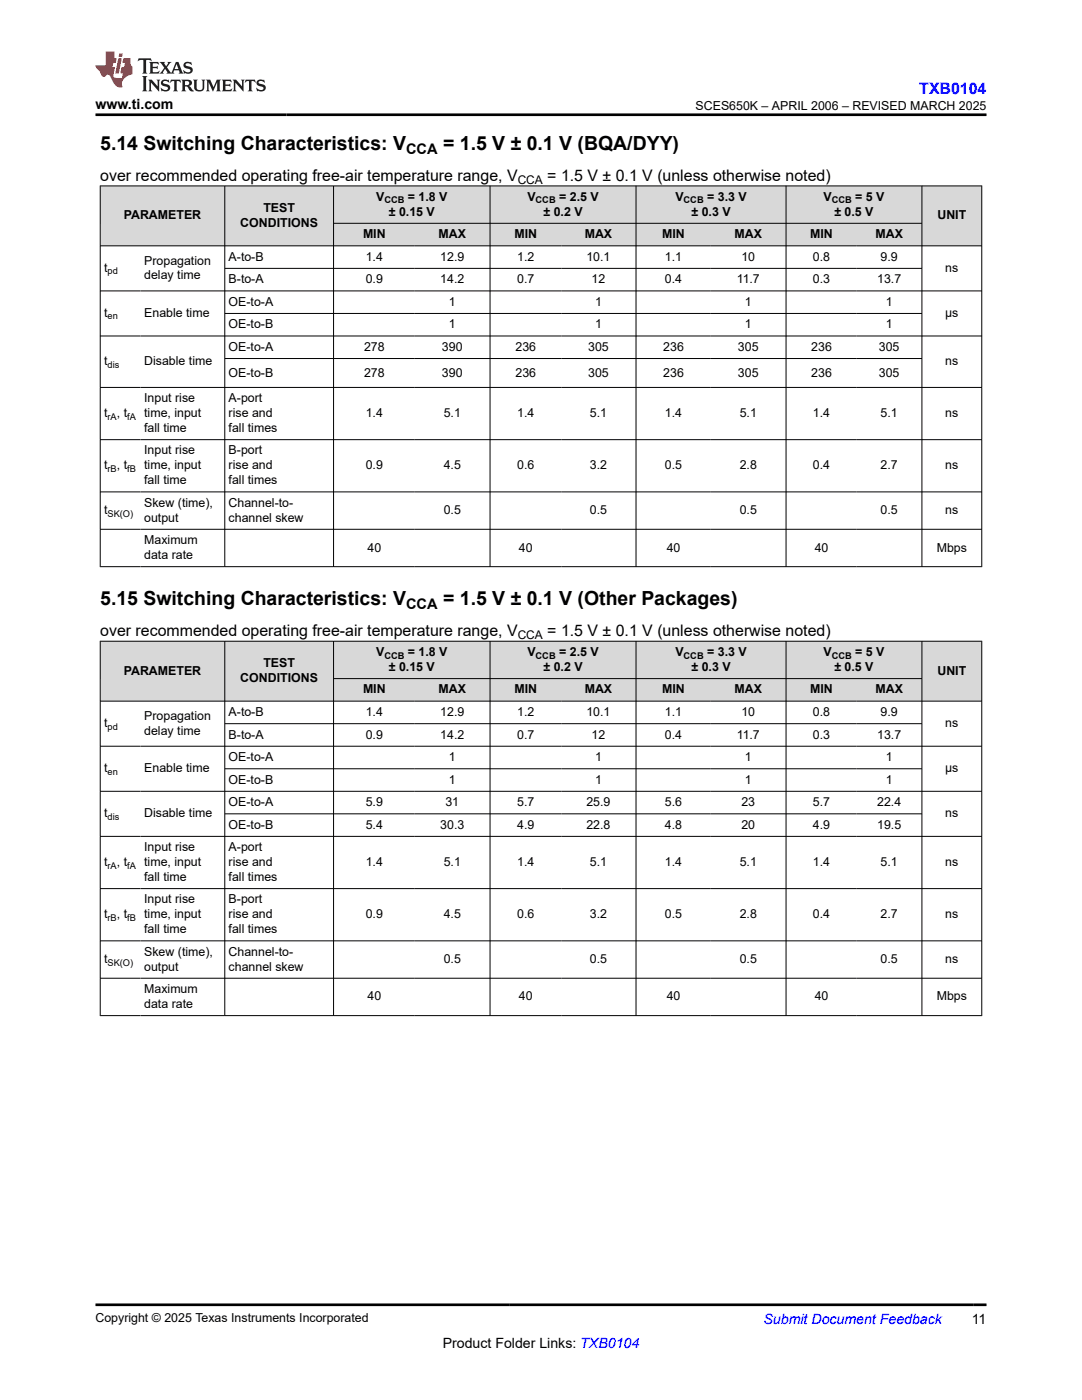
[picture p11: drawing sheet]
<svg xmlns="http://www.w3.org/2000/svg" width="216mm" height="279mm" viewBox="0 0 216 279" stroke-linecap="round" stroke-linejoin="round" font-family="sans-serif">
<g fill="#d8d8d8">
<path d="M20 37.1h175.9v7.5h-175.9z" fill-rule="evenodd"/>
<path d="M20.1 37.2h24.7v11.8h-24.7z" fill-rule="evenodd"/>
<path d="M44.9 37.2h21.6v11.8h-21.6z" fill-rule="evenodd"/>
<path d="M66.6 37.2h31.1v7.3h-31.1z" fill-rule="evenodd"/>
<path d="M97.8 37.2h29.1v7.3h-29.1z" fill-rule="evenodd"/>
<path d="M127 37.2h29.8v7.3h-29.8z" fill-rule="evenodd"/>
<path d="M156.9 37.2h27v7.3h-27z" fill-rule="evenodd"/>
<path d="M184 37.2h11.8v11.8h-11.8z" fill-rule="evenodd"/>
<path d="M66.6 44.6h16.2v4.4h-16.2z" fill-rule="evenodd"/>
<path d="M82.8 44.6h14.9v4.4h-14.9z" fill-rule="evenodd"/>
<path d="M97.8 44.6h14.2v4.4h-14.2z" fill-rule="evenodd"/>
<path d="M112 44.6h14.9v4.4h-14.9z" fill-rule="evenodd"/>
<path d="M127 44.6h14.8v4.4h-14.8z" fill-rule="evenodd"/>
<path d="M141.8 44.6h15v4.4h-15z" fill-rule="evenodd"/>
<path d="M156.9 44.6h14.1v4.4h-14.1z" fill-rule="evenodd"/>
<path d="M171 44.6h12.9v4.4h-12.9z" fill-rule="evenodd"/>
</g>
<g fill="none" stroke="#000" stroke-width=".2">
<path d="M19.9 37.1h176.1M20 37v76.2M44.9 37v76.2M66.6 37v76.2M97.8 37v76.2M126.9 37v76.2M156.8 37v76.2M184 37v76.2M195.9 37v76.2M19.9 49.1h176.1M19.9 58.1h176.1M44.9 53.6h139.1"/>
<path d="M66.6 44.6h117.4M19.9 67.1h176.1M19.9 77.3h176.1M44.9 62.6h139.1M44.9 71.6h139.1M19.9 87.7h176.1M19.9 98.2h176.1M19.9 105.6h176.1M19.9 113.1h176.1"/>
</g>
<g fill="#d8d8d8">
<path d="M20 128h175.9v7.4h-175.9z" fill-rule="evenodd"/>
<path d="M20.1 128h24.7v11.9h-24.7z" fill-rule="evenodd"/>
<path d="M44.9 128h21.6v11.9h-21.6z" fill-rule="evenodd"/>
<path d="M66.6 128h31.1v7.4h-31.1z" fill-rule="evenodd"/>
<path d="M97.8 128h29.1v7.4h-29.1z" fill-rule="evenodd"/>
<path d="M127 128h29.8v7.4h-29.8z" fill-rule="evenodd"/>
<path d="M156.9 128h27v7.4h-27z" fill-rule="evenodd"/>
<path d="M184 128h11.8v11.9h-11.8z" fill-rule="evenodd"/>
<path d="M66.6 135.5h16.2v4.4h-16.2z" fill-rule="evenodd"/>
<path d="M82.8 135.5h14.9v4.4h-14.9z" fill-rule="evenodd"/>
<path d="M97.8 135.5h14.2v4.4h-14.2z" fill-rule="evenodd"/>
<path d="M112 135.5h14.9v4.4h-14.9z" fill-rule="evenodd"/>
<path d="M127 135.5h14.8v4.4h-14.8z" fill-rule="evenodd"/>
<path d="M141.8 135.5h15v4.4h-15z" fill-rule="evenodd"/>
<path d="M156.9 135.5h14.1v4.4h-14.1z" fill-rule="evenodd"/>
<path d="M171 135.5h12.9v4.4h-12.9z" fill-rule="evenodd"/>
</g>
<g fill="none" stroke="#000" stroke-width=".2">
<path d="M19.9 128h176.1M19.9 139.9h176.1M20 127.9v74.9M44.9 127.9v74.9M66.6 127.9v74.9M66.6 135.4h117.4M97.8 127.9v74.9M126.9 127.9v74.9M156.8 127.9v74.9M184 127.9v74.9M195.9 127.9v74.9M19.9 148.9h176.1"/>
<path d="M19.9 157.9h176.1M44.9 144.4h139.1M44.9 153.4h139.1M19.9 166.9h176.1M19.9 177.3h176.1M44.9 162.4h139.1M19.9 187.8h176.1M19.9 195.2h176.1M19.9 202.7h176.1"/>
</g>
<path d="M27.7 11.6l-.2 .6 .5-.2h.6v.1v2.2l-.2 .4h1l-.2-.4v-2.2v-.1h.5l.5 .2-.1-.6zM29.8 12.4l.2 .3v1.6l-.2 .4h1.9l.1-.6a1.08 1.08 0 0 1-1.3 .2v-.7h.6l.4 .2v-.7l-.4 .2h-.6v-.5l.2-.2a1 1 0 0 1 1 .3l-.1-.5zM31.8 12.4l1 1.1-1 1.2h.9l-.2-.2 .4-.8 .5 .8-.2 .2h1.6l-.2-.2 .1-.5h1l.1 .5-.1 .2h.9l-.2-.4-.8-1.9h-.5l-1 2.1-.8-1.1 .9-1h-.8l.2 .2-.5 .6-.3-.6 .1-.2zM35.2 12.8l.4 1h-.8zM36.8 12.5a.65 .65 0 0 0-.2 .7 .65 .65 0 0 0 .6 .5l.7 .1 .1 .3a.79 .79 0 0 1-.7 .4 .79 .79 0 0 1-.7-.5l.1 .7 .2-.1a.93 .93 0 0 0 1.1 0 .93 .93 0 0 0 .4-.9 1.46 1.46 0 0 0-1.2-.6l-.1-.3a1.09 1.09 0 0 1 1.2 .2l-.2-.6-.1 .1-.6-.2zM28.4 15.2l.2 .4v2.2l-.2 .4h1l-.2-.4v-2.2l.2-.4zM29.6 15.9l.2 .4v1.5l-.2 .4h.8l-.3-.4v-1.3l1.7 1.8v-2l.2-.4h-.8l.2 .2 .1 1.1-1.2-1.3zM32.3 16a.65 .65 0 0 0-.2 .8 .65 .65 0 0 0 .7 .4l.6 .2 .1 .2a.79 .79 0 0 1-.7 .4 .79 .79 0 0 1-.7-.5l.1 .7 .2-.1a.93 .93 0 0 0 1.1 .1 .93 .93 0 0 0 .4-1 1.46 1.46 0 0 0-1.2-.5l-.1-.4a1.09 1.09 0 0 1 1.2 .2l-.2-.6-.1 .1-.6-.1zM34.1 15.9l-.1 .6a.63 .63 0 0 1 .7-.3l.1 1.6-.3 .4h1l-.2-.4v-1.6a.66 .66 0 0 1 .8 .3l-.1-.6zM36.2 15.9l.2 .4v1.5l-.2 .4h.9l-.2-.2v-.7h.5l.1 .2a.79 .79 0 0 0 1.2 .6l-1-.9a.61 .61 0 0 0 .6-.6 .61 .61 0 0 0-.5-.7zM36.9 16.2h.2a.47 .47 0 0 1 .5 .1 .47 .47 0 0 1 .1 .5l-.2 .1-.6 .1zM38.5 15.9l.2 .2a2.27 2.27 0 0 0 .4 2 1.04 1.04 0 0 0 1.7-.7v-1.3l.2-.2h-.8l.2 .4v1.1a.6 .6 0 0 1-.6 .6 .6 .6 0 0 1-.6-.6v-1.1l.3-.4zM41.1 15.9l.2 .4v1.5l-.2 .4h.7l-.2-.4v-1.4l.9 1.9 .8-1.9v1.4l-.2 .4h1l-.3-.4v-1.5l.3-.4h-.8l-.7 1.5-.7-1.5zM44.3 15.9l.2 .4v1.5l-.2 .4h1.9l.1-.6a1.09 1.09 0 0 1-1.3 .2v-.7h.6l.4 .2v-.6l-.4 .2h-.6v-.6l.2-.1a1.01 1.01 0 0 1 1 .3l-.1-.6zM46.4 15.9l.3 .4v1.5l-.3 .4h.8l-.2-.4v-1.3l1.6 1.8v-2l.2-.4h-.7l.2 .2v1.1l-1.2-1.3zM49 15.9l-.1 .6a.63 .63 0 0 1 .8-.3v1.6l-.3 .4h1l-.2-.4v-1.6a.66 .66 0 0 1 .8 .3l-.1-.6zM51.4 16a.65 .65 0 0 0-.2 .8 .65 .65 0 0 0 .6 .4l.6 .2 .2 .2a.79 .79 0 0 1-.8 .4 .79 .79 0 0 1-.6-.5l.1 .7 .2-.1a.93 .93 0 0 0 1 .1 .93 .93 0 0 0 .5-1 1.46 1.46 0 0 0-1.3-.5l-.1-.4a1.09 1.09 0 0 1 1.3 .2l-.2-.6-.2 .1-.5-.1z" fill="#231f20"/>
<path d="M21.1 10.3v2.7h-2.1l.1 .4 .9 1a.95 .95 0 0 0 .9 .9 .59 .59 0 0 1 .6-.4 .59 .59 0 0 1 .5 .3l.4 .8a1.59 1.59 0 0 0 2.1 1.4 1.61 1.61 0 0 1 1-2.3l1-.3-.1-1.5a1.59 1.59 0 0 1-.4-1.7h-1.4l-.2 .9h.5l-.1 .9h-.5l-.2 .9v.3l.4 .1-.2 .9h-.6a.73 .73 0 0 1-1.1-.7l.3-1.5h-.5l.2-.9h.5l.2-.9h-.5v-1.3zM23.6 11.6l-.6 3.1h.7l.6-3.1zM23.8 10.7l-.1 .6h.7l.1-.6z" fill="#ed1c24"/>
<path d="M19 22.9h177.8M19 260.4h177.8" fill="none" stroke="#000" stroke-width=".53"/>
<g font-size="3.9">
<text x="20" y="29.9">5.14 Switching Characteristics: V</text>
<text x="88.4" y="29.9">= 1.5 V ± 0.1 V (BQA/DYY)</text>
<text x="20" y="120.8">5.15 Switching Characteristics: V</text>
<text x="88.4" y="120.8">= 1.5 V ± 0.1 V (Other Packages)</text>
</g>
<text font-size="3.2" fill="#00f" x="183.4" y="18.7">TXB0104</text>
<g font-size="3.2">
<text x="20" y="36.1">over recommended operating free-air temperature range, V</text>
<text x="109.2" y="36.1">= 1.5 V ± 0.1 V (unless otherwise noted)</text>
<text x="20" y="126.9">over recommended operating free-air temperature range, V</text>
<text x="109.2" y="126.9">= 1.5 V ± 0.1 V (unless otherwise noted)</text>
</g>
<g font-size="2.9">
<text x="81" y="30.7">CCA</text>
<text x="81" y="121.5">CCA</text>
</g>
<g font-size="2.8">
<text x="19" y="21.8">www.ti.com</text>
<text x="88.3" y="269">Product Folder Links: TXB0104</text>
<text x="193.9" y="264.2">11</text>
</g>
<text font-size="2.8" fill="#00f" x="152.4" y="264.2">Submit Document Feedback</text>
<g font-size="2.5">
<text x="138.8" y="21.9">SCES650K – APRIL 2006 – REVISED MARCH 2025</text>
<text x="75" y="40.1">V</text>
<text x="81.4" y="40.1">= 1.8 V</text>
<text x="105.2" y="40.1">V</text>
<text x="111.6" y="40.1">= 2.5 V</text>
<text x="134.8" y="40.1">V</text>
<text x="141.1" y="40.1">= 3.3 V</text>
<text x="164.3" y="40.1">V</text>
<text x="170.7" y="40.1">= 5 V</text>
<text x="24.7" y="43.8">PARAMETER</text>
<text x="48" y="45.3">CONDITIONS</text>
<text x="52.5" y="42.3">TEST</text>
<text x="72.4" y="47.5">MIN</text>
<text x="77.6" y="43">± 0.15 V</text>
<text x="87.5" y="47.5">MAX</text>
<text x="102.7" y="47.5">MIN</text>
<text x="108.4" y="43">± 0.2 V</text>
<text x="116.7" y="47.5">MAX</text>
<text x="132.1" y="47.5">MIN</text>
<text x="138" y="43">± 0.3 V</text>
<text x="146.6" y="47.5">MAX</text>
<text x="161.7" y="47.5">MIN</text>
<text x="166.5" y="43">± 0.5 V</text>
<text x="174.7" y="47.5">MAX</text>
<text x="187" y="43.8">UNIT</text>
<text x="28.8" y="52.8">Propagation</text>
<text x="45.6" y="52">A-to-B</text>
<text x="73" y="52">1.4</text>
<text x="87.8" y="52">12.9</text>
<text x="103.2" y="52">1.2</text>
<text x="117" y="52">10.1</text>
<text x="132.7" y="52">1.1</text>
<text x="147.9" y="52">10</text>
<text x="162.2" y="52">0.8</text>
<text x="175.7" y="52">9.9</text>
<text x="20.8" y="54.3">t</text>
<text x="28.8" y="55.8">delay time</text>
<text x="45.6" y="56.5">B-to-A</text>
<text x="73" y="56.5">0.9</text>
<text x="87.8" y="56.5">14.2</text>
<text x="103.2" y="56.5">0.7</text>
<text x="118" y="56.5">12</text>
<text x="132.7" y="56.5">0.4</text>
<text x="147" y="56.5">11.7</text>
<text x="162.2" y="56.5">0.3</text>
<text x="175" y="56.5">13.7</text>
<text x="188.6" y="54.3">ns</text>
<text x="20.8" y="63.3">t</text>
<text x="28.8" y="63.3">Enable time</text>
<text x="45.6" y="61">OE-to-A</text>
<text x="45.6" y="65.5">OE-to-B</text>
<text x="89.6" y="61">1</text>
<text x="89.6" y="65.5">1</text>
<text x="118.7" y="61">1</text>
<text x="118.7" y="65.5">1</text>
<text x="148.6" y="61">1</text>
<text x="148.6" y="65.5">1</text>
<text x="176.7" y="61">1</text>
<text x="176.7" y="65.5">1</text>
<text x="188.6" y="63.3">µs</text>
<text x="45.6" y="70">OE-to-A</text>
<text x="72.6" y="70">278</text>
<text x="88.2" y="70">390</text>
<text x="102.9" y="70">236</text>
<text x="117.4" y="70">305</text>
<text x="132.3" y="70">236</text>
<text x="147.3" y="70">305</text>
<text x="161.9" y="70">236</text>
<text x="175.4" y="70">305</text>
<text x="20.8" y="72.9">t</text>
<text x="28.8" y="72.9">Disable time</text>
<text x="45.6" y="75.1">OE-to-B</text>
<text x="72.6" y="75.1">278</text>
<text x="88.2" y="75.1">390</text>
<text x="102.9" y="75.1">236</text>
<text x="117.4" y="75.1">305</text>
<text x="132.3" y="75.1">236</text>
<text x="147.3" y="75.1">305</text>
<text x="161.9" y="75.1">236</text>
<text x="175.4" y="75.1">305</text>
<text x="188.6" y="72.9">ns</text>
<text x="20.8" y="83.2">t</text>
<text x="23.3" y="83.2">, t</text>
<text x="28.8" y="80.3">Input rise</text>
<text x="28.8" y="83.2">time, input</text>
<text x="45.6" y="80.3">A-port</text>
<text x="45.6" y="83.2">rise and</text>
<text x="73" y="83.2">1.4</text>
<text x="88.5" y="83.2">5.1</text>
<text x="103.2" y="83.2">1.4</text>
<text x="117.7" y="83.2">5.1</text>
<text x="132.7" y="83.2">1.4</text>
<text x="147.6" y="83.2">5.1</text>
<text x="162.2" y="83.2">1.4</text>
<text x="175.7" y="83.2">5.1</text>
<text x="188.6" y="83.2">ns</text>
<text x="28.8" y="86.2">fall time</text>
<text x="45.6" y="86.2">fall times</text>
<text x="20.8" y="93.7">t</text>
<text x="23.3" y="93.7">, t</text>
<text x="28.8" y="90.7">Input rise</text>
<text x="28.8" y="93.7">time, input</text>
<text x="45.6" y="90.7">B-port</text>
<text x="45.6" y="93.7">rise and</text>
<text x="73" y="93.7">0.9</text>
<text x="88.5" y="93.7">4.5</text>
<text x="103.2" y="93.7">0.6</text>
<text x="117.7" y="93.7">3.2</text>
<text x="132.7" y="93.7">0.5</text>
<text x="147.6" y="93.7">2.8</text>
<text x="162.2" y="93.7">0.4</text>
<text x="175.7" y="93.7">2.7</text>
<text x="188.6" y="93.7">ns</text>
<text x="28.8" y="96.6">fall time</text>
<text x="28.8" y="101.1">Skew (time),</text>
<text x="45.6" y="96.6">fall times</text>
<text x="45.6" y="101.1">Channel-to-</text>
<text x="20.8" y="102.6">t</text>
<text x="28.8" y="104.1">output</text>
<text x="45.6" y="104.1">channel skew</text>
<text x="88.5" y="102.6">0.5</text>
<text x="117.7" y="102.6">0.5</text>
<text x="147.6" y="102.6">0.5</text>
<text x="175.7" y="102.6">0.5</text>
<text x="188.6" y="102.6">ns</text>
<text x="28.8" y="108.6">Maximum</text>
<text x="28.8" y="111.6">data rate</text>
<text x="73.3" y="110.1">40</text>
<text x="103.5" y="110.1">40</text>
<text x="133" y="110.1">40</text>
<text x="162.6" y="110.1">40</text>
<text x="186.9" y="110.1">Mbps</text>
<text x="75" y="130.9">V</text>
<text x="81.4" y="130.9">= 1.8 V</text>
<text x="105.2" y="130.9">V</text>
<text x="111.6" y="130.9">= 2.5 V</text>
<text x="134.8" y="130.9">V</text>
<text x="141.1" y="130.9">= 3.3 V</text>
<text x="164.3" y="130.9">V</text>
<text x="170.7" y="130.9">= 5 V</text>
<text x="24.7" y="134.7">PARAMETER</text>
<text x="48" y="136.1">CONDITIONS</text>
<text x="52.5" y="133.2">TEST</text>
<text x="77.6" y="133.9">± 0.15 V</text>
<text x="108.4" y="133.9">± 0.2 V</text>
<text x="138" y="133.9">± 0.3 V</text>
<text x="166.5" y="133.9">± 0.5 V</text>
<text x="187" y="134.7">UNIT</text>
<text x="28.8" y="143.7">Propagation</text>
<text x="45.6" y="142.9">A-to-B</text>
<text x="72.4" y="138.4">MIN</text>
<text x="73" y="142.9">1.4</text>
<text x="87.5" y="138.4">MAX</text>
<text x="87.8" y="142.9">12.9</text>
<text x="102.7" y="138.4">MIN</text>
<text x="103.2" y="142.9">1.2</text>
<text x="116.7" y="138.4">MAX</text>
<text x="117" y="142.9">10.1</text>
<text x="132.1" y="138.4">MIN</text>
<text x="132.7" y="142.9">1.1</text>
<text x="146.6" y="138.4">MAX</text>
<text x="147.9" y="142.9">10</text>
<text x="161.7" y="138.4">MIN</text>
<text x="162.2" y="142.9">0.8</text>
<text x="174.7" y="138.4">MAX</text>
<text x="175.7" y="142.9">9.9</text>
<text x="20.8" y="145.1">t</text>
<text x="28.8" y="146.6">delay time</text>
<text x="45.6" y="147.4">B-to-A</text>
<text x="73" y="147.4">0.9</text>
<text x="87.8" y="147.4">14.2</text>
<text x="103.2" y="147.4">0.7</text>
<text x="118" y="147.4">12</text>
<text x="132.7" y="147.4">0.4</text>
<text x="147" y="147.4">11.7</text>
<text x="162.2" y="147.4">0.3</text>
<text x="175" y="147.4">13.7</text>
<text x="188.6" y="145.1">ns</text>
<text x="20.8" y="154.1">t</text>
<text x="28.8" y="154.1">Enable time</text>
<text x="45.6" y="151.9">OE-to-A</text>
<text x="89.6" y="151.9">1</text>
<text x="118.7" y="151.9">1</text>
<text x="148.6" y="151.9">1</text>
<text x="176.7" y="151.9">1</text>
<text x="188.6" y="154.1">µs</text>
<text x="45.6" y="156.4">OE-to-B</text>
<text x="45.6" y="160.9">OE-to-A</text>
<text x="73" y="160.9">5.9</text>
<text x="88.9" y="160.9">31</text>
<text x="89.6" y="156.4">1</text>
<text x="103.2" y="160.9">5.7</text>
<text x="117" y="160.9">25.9</text>
<text x="118.7" y="156.4">1</text>
<text x="132.7" y="160.9">5.6</text>
<text x="147.9" y="160.9">23</text>
<text x="148.6" y="156.4">1</text>
<text x="162.2" y="160.9">5.7</text>
<text x="175" y="160.9">22.4</text>
<text x="176.7" y="156.4">1</text>
<text x="20.8" y="163.1">t</text>
<text x="28.8" y="163.1">Disable time</text>
<text x="45.6" y="165.4">OE-to-B</text>
<text x="73" y="165.4">5.4</text>
<text x="87.8" y="165.4">30.3</text>
<text x="103.2" y="165.4">4.9</text>
<text x="117" y="165.4">22.8</text>
<text x="132.7" y="165.4">4.8</text>
<text x="147.9" y="165.4">20</text>
<text x="162.2" y="165.4">4.9</text>
<text x="175" y="165.4">19.5</text>
<text x="188.6" y="163.1">ns</text>
<text x="20.8" y="172.8">t</text>
<text x="23.3" y="172.8">, t</text>
<text x="28.8" y="169.9">Input rise</text>
<text x="28.8" y="172.8">time, input</text>
<text x="45.6" y="169.9">A-port</text>
<text x="45.6" y="172.8">rise and</text>
<text x="73" y="172.8">1.4</text>
<text x="88.5" y="172.8">5.1</text>
<text x="103.2" y="172.8">1.4</text>
<text x="117.7" y="172.8">5.1</text>
<text x="132.7" y="172.8">1.4</text>
<text x="147.6" y="172.8">5.1</text>
<text x="162.2" y="172.8">1.4</text>
<text x="175.7" y="172.8">5.1</text>
<text x="188.6" y="172.8">ns</text>
<text x="28.8" y="175.8">fall time</text>
<text x="45.6" y="175.8">fall times</text>
<text x="20.8" y="183.3">t</text>
<text x="23.3" y="183.3">, t</text>
<text x="28.8" y="180.3">Input rise</text>
<text x="28.8" y="183.3">time, input</text>
<text x="45.6" y="180.3">B-port</text>
<text x="45.6" y="183.3">rise and</text>
<text x="73" y="183.3">0.9</text>
<text x="88.5" y="183.3">4.5</text>
<text x="103.2" y="183.3">0.6</text>
<text x="117.7" y="183.3">3.2</text>
<text x="132.7" y="183.3">0.5</text>
<text x="147.6" y="183.3">2.8</text>
<text x="162.2" y="183.3">0.4</text>
<text x="175.7" y="183.3">2.7</text>
<text x="188.6" y="183.3">ns</text>
<text x="28.8" y="186.2">fall time</text>
<text x="28.8" y="190.7">Skew (time),</text>
<text x="45.6" y="186.2">fall times</text>
<text x="45.6" y="190.7">Channel-to-</text>
<text x="20.8" y="192.2">t</text>
<text x="28.8" y="193.7">output</text>
<text x="45.6" y="193.7">channel skew</text>
<text x="88.5" y="192.2">0.5</text>
<text x="117.7" y="192.2">0.5</text>
<text x="147.6" y="192.2">0.5</text>
<text x="175.7" y="192.2">0.5</text>
<text x="188.6" y="192.2">ns</text>
<text x="28.8" y="198.2">Maximum</text>
<text x="28.8" y="201.2">data rate</text>
<text x="73.3" y="199.7">40</text>
<text x="103.5" y="199.7">40</text>
<text x="133" y="199.7">40</text>
<text x="162.6" y="199.7">40</text>
<text x="186.9" y="199.7">Mbps</text>
<text x="19" y="263.9">Copyright © 2025 Texas Instruments Incorporated</text>
</g>
<g font-size="2.4">
<text x="103.3" y="36.7">CCA</text>
<text x="103.3" y="127.6">CCA</text>
</g>
<g font-size="1.9">
<text x="76.7" y="40.6">CCB</text>
<text x="106.9" y="40.6">CCB</text>
<text x="136.4" y="40.6">CCB</text>
<text x="166" y="40.6">CCB</text>
<text x="21.5" y="54.8">pd</text>
<text x="21.5" y="63.8">en</text>
<text x="21.5" y="73.4">dis</text>
<text x="21.5" y="83.7">rA</text>
<text x="25.4" y="83.7">fA</text>
<text x="21.5" y="94.2">rB</text>
<text x="25.4" y="94.2">fB</text>
<text x="21.5" y="103.1">SK(O)</text>
<text x="76.7" y="131.4">CCB</text>
<text x="106.9" y="131.4">CCB</text>
<text x="136.4" y="131.4">CCB</text>
<text x="166" y="131.4">CCB</text>
<text x="21.5" y="145.6">pd</text>
<text x="21.5" y="154.6">en</text>
<text x="21.5" y="163.6">dis</text>
<text x="21.5" y="173.3">rA</text>
<text x="25.4" y="173.3">fA</text>
<text x="21.5" y="183.8">rB</text>
<text x="25.4" y="183.8">fB</text>
<text x="21.5" y="192.7">SK(O)</text>
</g>
</svg>
